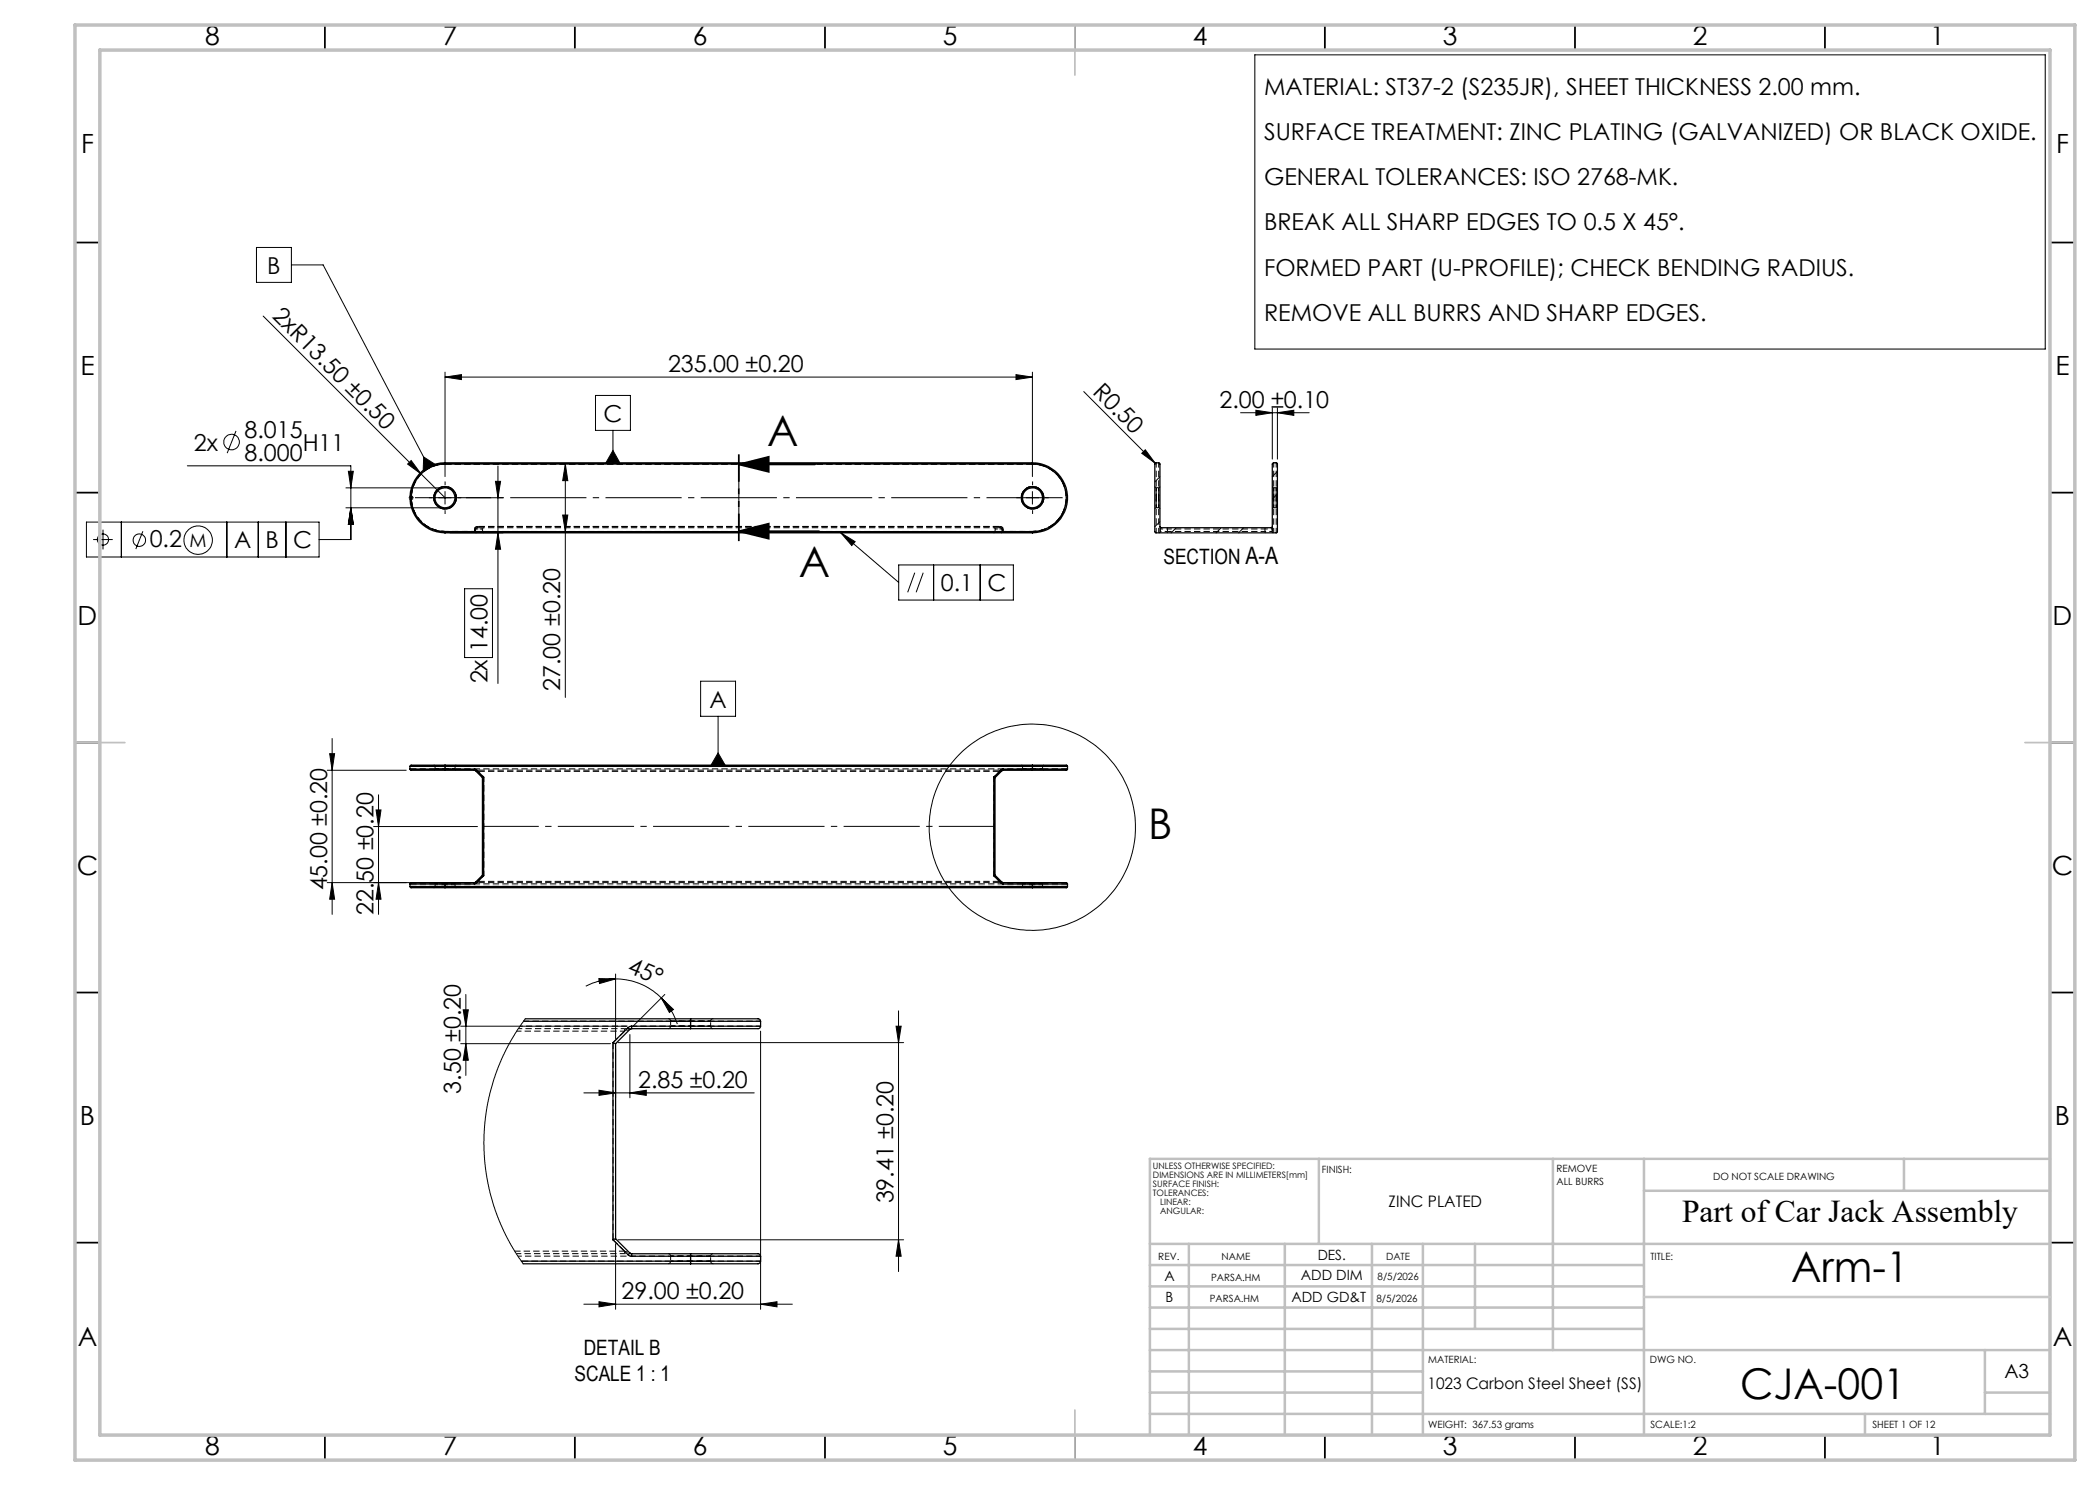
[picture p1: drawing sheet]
<svg xmlns="http://www.w3.org/2000/svg" width="420mm" height="297mm" viewBox="0 0 420 297" stroke-linecap="round" stroke-linejoin="round" font-family="sans-serif">
<path d="M86.8 99.5a2.25 2.25 0 0 0 3.2 2.1 2.25 2.25 0 0 0 .4-3.8 2.25 2.25 0 0 0-3.6 1.3v.4M91.3 99.5a2.25 2.25 0 0 1-3.3 2.1 2.25 2.25 0 0 1-.4-3.8 2.25 2.25 0 0 1 3.6 1.3l.1 .4M91.3 99.5a2.25 2.25 0 0 0-3.3-2 2.25 2.25 0 0 0-.4 3.8 2.25 2.25 0 0 0 3.6-1.3l.1-.5M204.3 99.5a2.25 2.25 0 0 0 3.2 2.1 2.25 2.25 0 0 0 .4-3.8 2.25 2.25 0 0 0-3.6 1.3v.4M208.8 99.5a2.25 2.25 0 0 1-3.3 2.1 2.25 2.25 0 0 1-.4-3.8 2.25 2.25 0 0 1 3.6 1.3l.1 .4M208.8 99.5a2.25 2.25 0 0 0-3.3-2 2.25 2.25 0 0 0-.4 3.8 2.25 2.25 0 0 0 3.6-1.3l.1-.5" fill="none" stroke="#000" stroke-width=".2" stroke-dasharray="1.3 .6" stroke-dashoffset=".2" stroke-linecap="butt"/>
<g fill="none" stroke="#000" stroke-width=".2" stroke-dasharray="1.3 .6" stroke-linecap="butt">
<path d="M89 92.8v-.3M89 92.8h117.5M89 92.5v.3M206.5 92.8v-.3M206.5 92.5v.3M206.5 92.8h-117.5M231.2 97.5l-.2-.2M231.7 97.5h-.5M232 97.3l-.3 .2M254.7 97.5l-.2-.2M255.2 97.5h-.5M255.5 97.3l-.3 .2"/>
<path d="M89 106.3v.2M89 106.5v-.2M94.9 106.3v.2M94.9 105.8v.5M94.9 105.8h.2M94.9 106.3v-.5M94.9 106.3h.2M94.9 106.5v-.2M95.1 106.3h-.2M95.1 106.3l.2 .2M95.1 105.8h-.2M95.1 106.3v-.5"/>
<path d="M95.1 105.8l.5-.3M95.1 105.8v.5M95.3 106.5l-.2-.2M95.6 105.5v-.2M95.6 105.5l-.5 .3M95.6 105.3v.2M96.5 106.3l.3 .2M96.5 106.3v-.5M96.8 105.5l-.3 .3M198.8 106.5l.2-.2M199 105.8l-.2-.3M199 105.8v.5"/>
<path d="M199.9 105.5v-.2M199.9 105.5l.5 .3M199.9 105.3v.2M200.3 106.5l.1-.2M200.4 106.3h.2M200.4 106.3l-.1 .2M200.4 105.8h.2M200.4 105.8l-.5-.3M200.4 105.8v.5M200.4 106.3v-.5M200.6 106.3v.2M200.6 106.3v-.5"/>
<path d="M200.6 105.8h-.2M200.6 105.8v.5M200.6 106.3h-.2M200.6 106.5v-.2M206.5 106.3v.2M206.5 106.5v-.2M206.5 106.3h-117.5M231 101.8l.2-.3M231.2 101.5h.5M231.7 101.5l.3 .3M232 105.8v-.5M232 106.3l-.3 .2"/>
<path d="M232 105.8v.5M232.1 106.3l-.2 .2M232.1 105.8h-.1M232.1 106.3h-.1M232.1 106.3v-.5M232.2 105.5l-.1 .3M233.4 105.5l.1 .3M233.5 106.3l-.1 .2M233.5 106.3v-.5M253 106.3l.1 .2M253 105.8v.5M253.1 105.5l-.1 .3"/>
<path d="M254.4 105.8l-.2-.3M254.4 105.8v.5M254.5 105.8h-.1M254.5 105.3v.5M254.5 106.3h-.1M254.5 106.3v-.5M254.5 101.8l.2-.3M254.6 106.5l-.2-.2M254.7 106.5l-.2-.2M254.7 101.5h.5M255.2 101.5l.3 .3M82 153.3h7"/>
<path d="M86.8 153l.2 .3M87 153.8l-.2 .2M87 153.3v.5M89 154v-.2M89 153.3v.5M89 153.3v-.3M89 153.3h117.5M89 153.8h-7M91 153.3l.3-.3M91 153.8v-.5M91.3 154l-.3-.2M95.6 154.3l-.5-.2"/>
<path d="M95.6 154.3v-.3M199.9 154.3v-.3M200.4 154.1l-.5 .2M204.3 153l.2 .3M204.5 153.8l-.2 .2M204.5 153.3v.5M206.5 154v-.2M206.5 153.3v.5M206.5 153v.3M206.5 153.8h-117.5M206.5 153.3h7M208.5 153.3l.3-.3"/>
<path d="M208.5 153.8v-.5M208.8 154l-.3-.2M213.5 153.8h-7M82 176.8h7M86.8 176.5l.2 .3M87 177.3l-.2 .2M87 176.8v.5M89 177.3v.2M89 177.3v-.5M89 176.8v-.3M89 176.8h117.5M89 177.3h-7"/>
<path d="M91 176.8l.3-.3M91 177.3v-.5M91.3 177.5l-.3-.2M95.1 176.5l.5-.2M95.6 176.5v-.2M199.9 176.3l.5 .2M199.9 176.5v-.2M204.3 176.5l.2 .3M204.5 177.3l-.2 .2M204.5 176.8v.5M206.5 177.5v-.2M206.5 177.3v-.5"/>
<path d="M206.5 176.8v-.3M206.5 177.3h-117.5M206.5 176.8h7M208.5 176.8l.3-.3M208.5 177.3v-.5M208.8 177.5l-.3-.2M213.5 177.3h-7M122.6 208.5v39.4M124.9 206.2l-2.3 2.3M124.9 206.2v-.5M138.1 205.7v-.5M138.1 203.7v.5"/>
<path d="M122.6 247.9l2.3 2.3M124.9 250.7v-.5M138.1 252.7v-.5M138.1 251.2v-.5"/>
</g>
<g fill="none" stroke="#000" stroke-width=".2" stroke-dasharray="1.3 .6" stroke-dashoffset=".5" stroke-linecap="butt">
<path d="M89 92.8a6.7 6.7 0 0 0-6.7 6.7 6.7 6.7 0 0 0 6.7 6.8M206.5 92.8a6.7 6.7 0 0 1 6.8 6.7 6.7 6.7 0 0 1-6.8 6.8M89 106.3a6.7 6.7 0 0 1-6.7-6.8 6.7 6.7 0 0 1 6.7-6.7M89 106.3h5.9M94.9 106.3h-5.9M94.9 105.8l.2-.3 .5-.2M95.6 105.3a.63 .63 0 0 0-.7 .5M199.9 105.3a.63 .63 0 0 1 .7 .5M200.6 105.8l-.2-.4-.5-.1M200.6 106.3h5.9M206.5 106.3h-5.9M206.5 106.3a6.7 6.7 0 0 0 6.8-6.8 6.7 6.7 0 0 0-6.8-6.7"/>
<path d="M87 153.8h4h-4M87 153.3h4h-4M204.5 153.8h4h-4M204.5 153.3h4h-4M91 177.3h-4h4M91 176.8h-4h4M208.5 177.3h-4h4M208.5 176.8h-4h4M124.9 205.7h-21.2M134.1 204.2v1M138.1 204.2v1M142.1 205.2v-1"/>
<path d="M103.6 251.2h34.5M134.1 251.2v1M138.1 252.2v-1M142.1 252.2v-1"/>
</g>
<g fill="none" stroke="#000" stroke-width=".2" stroke-dasharray="1.3 .6" stroke-dashoffset=".7" stroke-linecap="butt">
<path d="M95.1 105.8h1.4M95.1 106.3h1.4M96.5 106.3h-1.4M96.5 105.8h-1.4M199 105.8h1.4M199 106.3h1.4M200.4 106.3h-1.4M200.4 105.8h-1.4M232.1 105.8h1.4M233.5 106.3h-1.4M253 105.8h1.4M254.4 106.3h-1.4"/>
<path d="M124.9 205.7h1.4M138.1 205.2h-34.1M126.3 250.7h-1.4"/>
</g>
<path d="M95.6 105.5h104.3M95.6 105.3h104.3M199.9 105.3h-104.3M95.6 154.3h104.3M199.9 154h-104.3M95.6 176.5h104.3M199.9 176.3h-104.3M138.1 252.2h-33.8" fill="none" stroke="#000" stroke-width=".2" stroke-dasharray="1.3 .6" stroke-dashoffset="-.1" stroke-linecap="butt"/>
<g fill="none" stroke="#000" stroke-width=".25">
<path d="M89 92.6v.2M89 92.8a6.8 6.8 0 0 0-6.8 6.8 6.8 6.8 0 0 0 6.8 6.7M89 92.6a7 7 0 0 0-7 7 7 7 0 0 0 7 7M89 92.8h117.5M89 92.6h117.5M206.5 92.6v.2M206.5 92.8a6.8 6.8 0 0 1 6.8 6.8 6.8 6.8 0 0 1-6.8 6.7M206.5 92.6a7 7 0 0 1 7 7 7 7 0 0 1-7 7M231.1 92.6h.7l.2 .2v12.6l.1 .1h22.2l.2-.1v-12.6l.1-.2h.8l.1 .2-.1 13.7-.1 .1-24.2-.1-.1-.1v-13.6zM89 106.3v.3M89 106.3h117.5M89 106.6h117.5"/>
<path d="M206.5 106.3v.3M82 153.8l.2 .3h6.8M82 153.8h7M82 153.3h7M82 153.3v.5M89 153h-6.8l-.2 .3M89 153.8v.3M89 153v.3M89 153.3v.5M89 153.8h5.9M89 153.3h117.5M89 154.1h5.9"/>
<path d="M89 153h117.5M94.9 153.8l.3 .1M94.9 154.1h.2M94.9 153.8v.3M95.1 154.1l1.4 1.4M95.2 153.9l-.1 .2M95.2 153.9l1.5 1.5M96.5 155.5v19.5M96.7 155.4l-.2 .1M96.7 155.4v19.8M198.8 155.4l.2 .1M198.8 155.4v19.8"/>
<path d="M199 155.5v19.5M200.2 153.9l.2 .2M200.2 153.9l-1.4 1.5M200.4 154.1l-1.4 1.4M200.6 153.8l-.4 .1M200.6 154.1h-.2M200.6 153.8v.3M200.6 153.8h5.9M200.6 154.1h5.9M206.5 153h6.8l.2 .3M206.5 153.8v.3M206.5 153v.3"/>
<path d="M206.5 153.8h7M206.5 153.3h7M206.5 153.3v.5M213.5 153.8l-.2 .3h-6.8M213.5 153.3v.5M82 177.3l.2 .2h6.8M82 177.3h7M82 176.8h7M82 176.8v.5M89 176.5h-6.8l-.2 .3M89 177.3v.2M89 176.5v.3"/>
<path d="M89 177.3h117.5M89 177.5h117.5M89 176.8v.5M89 176.8h5.9M89 176.5h5.9M94.9 176.5v.3M95.1 176.5h-.2M95.1 176.5l.1 .1M95.2 176.6l-.3 .2M96.5 175l.2 .2M96.5 175l-1.4 1.5M96.7 175.2l-1.5 1.4"/>
<path d="M198.8 175.2l1.4 1.4M199 175l-.2 .2M199 175l1.4 1.5M200.2 176.6l.4 .2M200.4 176.5l-.2 .1M200.4 176.5h.2M200.6 176.5v.3M200.6 176.8h5.9M200.6 176.5h5.9M206.5 176.5h6.8l.2 .3M206.5 177.3v.2M206.5 176.5v.3"/>
<path d="M206.5 177.3h7M206.5 176.8h7M206.5 176.8v.5M213.5 177.3l-.2 .2h-6.8M213.5 176.8v.5M104.7 204.3h33.4M105.1 203.8h33M122.6 208.5l.5 .2M122.6 208.5v39.5M123.1 208.7v39.1M125.6 205.5l.4 .4M125.6 205.5l-3 3"/>
<path d="M126 205.9l-2.9 2.8M126.3 205.2l-.7 .3M126.3 205.7l-.3 .2M126.3 205.2v.5M126.3 205.2h11.8M126.3 205.7h11.8M138.1 203.8h13.6l.3 .1 .1 .4M138.1 205.2v.5M138.1 203.8v.5M138.1 205.2h14M138.1 204.3h14M138.1 204.3v.9"/>
<path d="M152.1 205.2l-.1 .4-.3 .1h-13.6M152.1 204.3v.9M104.3 252.2h33.8M104.6 252.8h33.5M122.6 248l3 3M123.1 247.8l-.5 .2M123.1 247.8l2.9 2.8M125.6 251l.7 .2M126 250.6l-.4 .4M126 250.6l.3 .2M126.3 250.8v.4M126.3 251.2h11.8"/>
<path d="M126.3 250.8h11.8M138.1 250.8h13.6l.3 .1 .1 .3M138.1 252.2v.6M138.1 250.8v.4M138.1 252.2h14M138.1 251.2h14M138.1 251.2v1M152.1 252.2l-.1 .4-.4 .2h-13.5M152.1 251.2v1"/>
<circle cx="89" cy="99.6" r="2.25"/>
<circle cx="89" cy="99.6" r="2.01"/>
<circle cx="206.5" cy="99.6" r="2"/>
<circle cx="206.5" cy="99.6" r="2.25"/>
</g>
<g fill="none" stroke="#000" stroke-width=".2" stroke-dasharray="1.3 .6" stroke-dashoffset=".4" stroke-linecap="butt">
<path d="M231.2 99.5v2v-4v2M231.7 99.5v-2v4v-2M254.7 99.5v-2v4v-2M255.2 99.5v2v-4v2M233.5 105.8h19.5M253 106.3h-19.5M94.9 154h.7M199.9 154h.7M95.6 176.5h-.7M200.6 176.5h-.7M133.6 203.7l.4 .2 .1 .3M134.1 205.2l-.1 .4-.4 .1"/>
<path d="M142.1 204.2l.2-.3 .3-.2M142.6 205.7l-.3-.1-.2-.4M133.6 250.7l.4 .2 .1 .3M134.1 252.2l-.1 .4-.4 .1M142.1 251.2l.2-.3 .3-.2M142.6 252.7l-.3-.1-.2-.4"/>
</g>
<path d="M96.8 155.4l-1.2-1.1M199.9 154.3l-1.1 1.1M95.6 176.3l1.2-1.2M198.8 175.1l1.1 1.2" fill="none" stroke="#000" stroke-width=".2" stroke-dasharray="1.3 .6" stroke-dashoffset=".8" stroke-linecap="butt"/>
<g fill="none" stroke="#000" stroke-width=".2" stroke-dasharray="1.3 .6" stroke-dashoffset=".3" stroke-linecap="butt">
<path d="M231.7 92.5v14M255.2 92.5v14M231.2 106.5v-14M254.7 106.5v-14M198.8 155.4v19.7M96.8 175.1v-19.7M103.3 206.2h21.6M134.2 205.2h7.9h-7.9M134.2 204.2h7.9h-7.9M138.1 204.2h14M152.1 205.2h-14M103.3 250.7h21.6"/>
<path d="M138.1 251.2h14M142 252.2h-7.9h7.9M142 251.2h-7.9h7.9M152.1 252.2h-14"/>
</g>
<g fill="none" stroke="#000" stroke-width=".2">
<path d="M251 11h158v58.8h-158zM51.3 49.5h7v7h-7zM58.3 53h6.3l21.3 40.6M52.6 63.2l31.6 31.6M89 75.4l3.3-.5v1zM89 74.4v20.9M89 75.4h117.5M119.1 79.1h7v7h-7zM203.2 74.9l3.3 .5-3.3 .5zM206.5 74.4v20.9M216.7 78.3l14.3 14.3M37.5 93.2h32.7v14.7h-6.4"/>
<path d="M47.2 86.2l-1.8 4.4M69.2 97.6h18.8M69.7 94.3h1l-.5 3.3zM81.5 92.8l.7-.7 2 2.7zM81.7 99.6h1.1M81.9 99.2l.7 .7M82.2 99.1v.9M82.6 99.2l-.7 .7M84.2 94.8l4.8 4.8M84.7 91.4l2.4 1.5-2.5 1.3zM87.7 99.6h2.5M89 98.3v2.5"/>
<path d="M93.2 99.6h7.4M99.1 96.3h1l-.5 3.3zM99.6 93.2v43.5M113.1 92.8l.5 3.3h-1.1zM113.1 92.8v46.7M122.6 90.1l1.4 2.5h-2.8zM122.6 86.1v6.5M205.2 99.6h2.6M206.5 98.3v2.5M228.4 90.7l.7-.7 1.9 2.6zM231 92.6l.2 .2M232 95.4l-1 1"/>
<path d="M248.1 82.5h13.7M251.2 82.1l3.3 .4-3.3 .6zM254.5 81.6v10.2M255.5 82.5l3.3-.4v1zM255.5 94.3l-1 1M255.5 98.8l-1 1M255.5 81.6v10.2M17.3 104.4h46.5v7h-46.5zM18.6 107.9h3.9M20.6 105.9v4M24.3 104.4v7M28.6 106.3l-1.4 3.5"/>
<path d="M45.4 104.4v7M51.6 104.4v7M57.2 104.4v7M69.2 101.6h18.8M70.2 101.6l.5 3.3h-1zM90 106.6h10.6M92.9 117.8h5.6v13.7h-5.6zM99.6 106.6l.5 3.3h-1zM112.5 103h1.1l-.5 3.3zM168.2 106.6l2.8 1.7-.6 .8zM168.2 106.6l11.5 9.9M179.7 113h23v7h-23z"/>
<path d="M183 114.5l-1.5 4M184.6 114.5l-1.4 4M186.7 113v7M196 113v7M232 104.3l-1 1M235.2 105.5l-1 1.1M244.2 105.5l-1 1.1M248.7 105.5l-1 1.1M140.1 136.2h7v7.1h-7zM65.4 154.1h15.8M65.9 150.7h1l-.5 3.4zM66.4 147.7v35.2"/>
<path d="M75.7 159v23.9M143.6 150.6l1.4 2.4h-2.8zM143.6 143.3v9.7M65.4 176.5h22.6M66.4 176.5l.5 3.3h-1zM74.7 165.3h20.8M75.2 162h1l-.5 3.3zM75.7 176.5l.5 3.3h-1zM93.2 198.9v16.2M119.8 195.7l3.3 .1-3.2 .9zM123.1 195.8a12.8 12.8 0 0 1 9.2 3.8M123.1 195.8a13.8 13.8 0 0 0-5.9 1.4"/>
<path d="M123.1 194.8v12.9M132.3 199.6l2.4 2.3-.8 .6zM132.3 199.6a13.7 13.7 0 0 1 3.2 5.2M133 198.9l-6.3 6.3M92.1 208.7h30M92.1 205.2h33.2M92.6 202h1.1l-.5 3.2zM93.2 208.7l.5 3.4h-1.1zM105.1 203.8l-1.7 2.4-1.8 3-1.3 2.6-1.2 3.1-1.1 3.8-.6 2.6-.4 3.1-.2 3.8 .1 3.7 .4 3 .5 2.8 1 3.6 1 2.9 1.3 2.8 1.8 3.3 1.7 2.5M116.8 218.6h34M119.8 218l3.3 .6-3.3 .5zM123.1 209.8v9.8"/>
<path d="M123.6 208.5h57.1M126 218.6l3.3-.6v1.1zM126 206.9v12.7M152.1 206.2v55.7M179.2 205.2h1l-.5 3.3zM179.7 202.2v52.1M123.1 248.7v13.2M123.6 248h57.1M179.7 248l.5 3.2h-1zM116.8 260.8h41.7M119.8 260.3l3.3 .5-3.3 .6zM152.1 260.8l3.3-.5v1.1z"/>
<circle cx="46.3" cy="88.4" r="1.56"/>
<circle cx="20.6" cy="107.9" r="1.12"/>
<circle cx="27.9" cy="108" r="1.24"/>
<circle cx="39.6" cy="108" r="2.85"/>
<circle cx="206.5" cy="165.4" r="20.6"/>
</g>
<path d="M126 205.9l-1.1 .3M124.9 250.2l1.1 .4" fill="none" stroke="#000" stroke-width=".2" stroke-dasharray="1.3 .6" stroke-dashoffset=".6" stroke-linecap="butt"/>
<path d="M104.7 204.2h33.4M124.9 250.2h-21.9" fill="none" stroke="#000" stroke-width=".2" stroke-dasharray="1.3 .6" stroke-dashoffset=".1" stroke-linecap="butt"/>
<g fill="none" stroke="#000" stroke-width=".35">
<path d="M65 5v5M115 5v5M165 5v5M215 5v5M265 5v5M315 5v5M365 5v5M15 48.5h5M410 48.5h5M15 98.5h5M147.7 92.9l6-1.5v3zM147.7 92.9h15.3"/>
<path d="M410 98.5h5M147.7 106.3l6-1.6v3zM147.7 106.3h16.1M15 148.5h5M410 148.5h5M15 198.5h5M410 198.5h5M15 248.5h5M410 248.5h5M65 287v5M115 287v5M165 287v5"/>
<path d="M215 287v5M265 287v5M315 287v5M365 287v5"/>
</g>
<path d="M86.5 99.5h-.7M89 97v-.7M91.5 99.5h.8M204 99.5h-.7M206.5 97v-.7M209 99.5h.8M89 102v.8M206.5 102v.8" fill="none" stroke="#000" stroke-width=".2" stroke-dasharray="15.2 1.3 1.3 1.3" stroke-linecap="butt"/>
<path d="M147.8 90.9v17.3" fill="none" stroke="#000" stroke-width=".35" stroke-dasharray="6.3 1.3 1.3 1.3 1.3 1.3" stroke-dashoffset=".8" stroke-linecap="butt"/>
<path d="M147.8 92.5v14" fill="none" stroke="#000" stroke-width=".2" stroke-dasharray="15.2 1.3 1.3 1.3" stroke-dashoffset="10.1" stroke-linecap="butt"/>
<path d="M213.3 99.5h-131" fill="none" stroke="#000" stroke-width=".2" stroke-dasharray="15.2 1.3 1.3 1.3" stroke-dashoffset="-.7" stroke-linecap="butt"/>
<path d="M96.5 165.3h102.5" fill="none" stroke="#000" stroke-width=".2" stroke-dasharray="15.2 1.3 1.3 1.3" stroke-dashoffset="4" stroke-linecap="butt"/>
<path d="M215 5v10M15 148.5h10M405 148.5h10M215 282v10" fill="none" stroke="#c0c0c0" stroke-width=".35"/>
<g fill="none" stroke="#c0c0c0" stroke-width=".5">
<path d="M263.8 231.8v17M310.6 231.8v38.2M328.8 231.8v55.2M328.8 238.2h81.2M380.8 231.8v6.4M410 231.8h-180v55.2M230 248.8h180M230 257.3h98.8M230 253h98.8M237.8 248.8v38.2M257 248.8v38.2M274.4 248.8v38.2"/>
<path d="M284.6 248.8v38.2M295 248.8v17M230 265.8h98.8M230 261.5h98.8M230 278.5h54.6M230 274.3h54.6M230 270h180M397 278.5h13M397 270v12.8M230 282.8h180M373 282.8v4.2"/>
</g>
<path d="M15 5h400v287h-400zM20 10h390v277h-390z" fill="none" stroke="#c0c0c0" stroke-width=".7"/>
<path d="M328.8 259.4h81.2" fill="none" stroke="#c3c8d2" stroke-width=".5"/>
<g fill="#000">
<path d="M81.5 92.8l.7-.7 2 2.7zM228.4 90.7l.7-.7 1.9 2.6z"/>
<path d="M203.2 74.9l3.3 .5-3.3 .5zM89 75.4l3.3-.5v1zM126 218.6l3.3-.6v1.1zM119.8 218l3.3 .6-3.3 .5z"/>
<path d="M69.7 94.3h1l-.5 3.3zM70.2 101.6l.5 3.3h-1zM70.2 101.6l.5 3.3h-1zM168.2 106.6l2.8 1.7-.6 .8zM84.7 91.4l2.4 1.5-2.5 1.3zM122.6 90.1l1.4 2.5h-2.8zM143.6 150.6l1.4 2.4h-2.8zM251.2 82.1l3.3 .4-3.3 .6zM255.5 82.5l3.3-.4v1zM119.8 260.3l3.3 .5-3.3 .6zM152.1 260.8l3.3-.5v1.1z"/>
<path d="M99.1 96.3h1l-.5 3.3zM99.6 106.6l.5 3.3h-1zM113.1 92.8l.5 3.3h-1.1zM112.5 103h1.1l-.5 3.3z"/>
<path d="M147.7 92.9l6-1.5v3zM147.7 106.3l6-1.6v3z"/>
<path d="M65.9 150.7h1l-.5 3.4zM66.4 176.5l.5 3.3h-1z"/>
<path d="M75.2 162h1l-.5 3.3zM75.7 176.5l.5 3.3h-1z"/>
<path d="M132.3 199.6l2.4 2.3-.8 .6zM119.8 195.7l3.3 .1-3.2 .9z"/>
<path d="M179.7 248l.5 3.2h-1zM179.2 205.2h1l-.5 3.3zM93.2 208.7l.5 3.4h-1.1zM92.6 202h1.1l-.5 3.2z"/>
</g>
<g font-size="8.5">
<text x="153.5" y="89.1">A</text>
<text x="159.8" y="115.3">A</text>
<text x="229.7" y="167.8">B</text>
<text x="358.2" y="256.5">Arm-1</text>
<text x="348" y="279.7">CJA-001</text>
</g>
<text font-size="6.3" x="336.4" y="244.4">Part of Car Jack Assembly</text>
<g font-size="5.3">
<text x="41" y="8.9">8</text>
<text x="88.5" y="8.9">7</text>
<text x="138.5" y="8.9">6</text>
<text x="188.5" y="8.9">5</text>
<text x="238.5" y="8.9">4</text>
<text x="288.5" y="8.9">3</text>
<text x="338.5" y="8.9">2</text>
<text x="386" y="8.9">1</text>
<text x="16.2" y="30.7">F</text>
<text x="411.2" y="30.7">F</text>
<text x="16.1" y="74.9">E</text>
<text x="411.1" y="74.9">E</text>
<text x="15.5" y="124.9">D</text>
<text x="410.5" y="124.9">D</text>
<text x="15.4" y="174.9">C</text>
<text x="410.4" y="174.9">C</text>
<text x="16" y="224.9">B</text>
<text x="411" y="224.9">B</text>
<text x="15.5" y="269.2">A</text>
<text x="410.5" y="269.2">A</text>
<text x="41" y="290.9">8</text>
<text x="88.5" y="290.9">7</text>
<text x="138.5" y="290.9">6</text>
<text x="188.5" y="290.9">5</text>
<text x="238.5" y="290.9">4</text>
<text x="288.5" y="290.9">3</text>
<text x="338.5" y="290.9">2</text>
<text x="386" y="290.9">1</text>
</g>
<g font-size="4.7">
<text x="252.8" y="18.9">MATERIAL: ST37-2 (S235JR), SHEET THICKNESS 2.00 mm.</text>
<text x="252.8" y="28">SURFACE TREATMENT: ZINC PLATING (GALVANIZED) OR BLACK OXIDE.</text>
<text x="252.8" y="37">GENERAL TOLERANCES: ISO 2768-MK.</text>
<text x="252.8" y="46.1">BREAK ALL SHARP EDGES TO 0.5 X 45°.</text>
<text x="53.5" y="54.7">B</text>
<text x="252.8" y="55.1">FORMED PART (U-PROFILE); CHECK BENDING RADIUS.</text>
<text x="54.3" y="63.4" transform="rotate(45 54.3 63.4)">2xR13.50 ±0.50</text>
<text x="252.8" y="64.2">REMOVE ALL BURRS AND SHARP EDGES.</text>
<text x="133.6" y="74.4">235.00 ±0.20</text>
<text x="218.3" y="78.5" transform="rotate(45 218.3 78.5)">R0.50</text>
<text x="243.9" y="81.5">2.00 ±0.10</text>
<text x="48.9" y="87.6">8.015</text>
<text x="120.7" y="84.3">C</text>
<text x="38.8" y="90.1">2x</text>
<text x="48.9" y="92.1">8.000</text>
<text x="60.5" y="90.1">H11</text>
<text x="29.9" y="109.4">0.2</text>
<text x="46.8" y="109.7">A</text>
<text x="53.1" y="109.7">B</text>
<text x="58.6" y="109.7">C</text>
<text x="188.2" y="118.2">0.1</text>
<text x="197.5" y="118.2">C</text>
<text x="97.5" y="130.4" transform="rotate(-90 97.5 130.4)">14.00</text>
<text x="97.5" y="136.7" transform="rotate(-90 97.5 136.7)">2x</text>
<text x="112.1" y="138.2" transform="rotate(-90 112.1 138.2)">27.00 ±0.20</text>
<text x="141.9" y="141.5">A</text>
<text x="65.4" y="178.1" transform="rotate(-90 65.4 178.1)">45.00 ±0.20</text>
<text x="74.7" y="183" transform="rotate(-90 74.7 183)">22.50 ±0.20</text>
<text x="125.3" y="194.5" transform="rotate(23 125.3 194.5)">45°</text>
<text x="92.2" y="218.7" transform="rotate(-90 92.2 218.7)">3.50 ±0.20</text>
<text x="127.6" y="217.5">2.85 ±0.20</text>
<text x="178.7" y="240.7" transform="rotate(-90 178.7 240.7)">39.41 ±0.20</text>
<text x="124.3" y="259.8">29.00 ±0.20</text>
</g>
<g font-size="4.2">
<text x="232.7" y="112.8">SECTION A-A</text>
<text x="116.7" y="271">DETAIL B</text>
<text x="114.9" y="276.2">SCALE 1 : 1</text>
</g>
<text font-size="3.9" x="400.9" y="275.5">A3</text>
<text font-size="3.7" x="37.9" y="109.3">M</text>
<g font-size="3.2">
<text x="277.7" y="241.4">ZINC PLATED</text>
<text x="285.5" y="277.9">1023 Carbon Steel Sheet (SS)</text>
</g>
<g font-size="2.8">
<text x="232.9" y="256.3">A</text>
<text x="260.2" y="256">ADD DIM</text>
<text x="263.6" y="252.1">DES.</text>
<text x="233.1" y="260.4">B</text>
<text x="258.3" y="260.4">ADD GD&amp;T</text>
</g>
<g font-size="2">
<text x="264.4" y="234.6">FINISH:</text>
<text x="311.3" y="234.5">REMOVE</text>
<text x="311.3" y="237">ALL BURRS</text>
<text x="342.6" y="236">DO NOT SCALE DRAWING</text>
<text x="244.3" y="252">NAME</text>
<text x="277.2" y="251.9">DATE</text>
<text x="330.1" y="251.9">TITLE:</text>
<text x="231.7" y="252">REV.</text>
<text x="242.2" y="256.1">PARSA.HM</text>
<text x="275.5" y="255.9">8/5/2026</text>
<text x="242" y="260.3">PARSA.HM</text>
<text x="275.3" y="260.3">8/5/2026</text>
<text x="285.6" y="272.5">MATERIAL:</text>
<text x="330" y="272.5">DWG NO.</text>
<text x="285.6" y="285.5">WEIGHT: 367.53 grams</text>
<text x="330.1" y="285.6">SCALE:1:2</text>
<text x="374.5" y="285.6">SHEET 1 OF 12</text>
</g>
<g font-size="1.8">
<text x="230.6" y="233.9">UNLESS OTHERWISE SPECIFIED:</text>
<text x="230.6" y="235.7">DIMENSIONS ARE IN MILLIMETERS[mm]</text>
<text x="230.6" y="237.4">SURFACE FINISH:</text>
<text x="230.6" y="239.2">TOLERANCES:</text>
<text x="232" y="240.9">LINEAR:</text>
<text x="232" y="242.7">ANGULAR:</text>
</g>
</svg>
